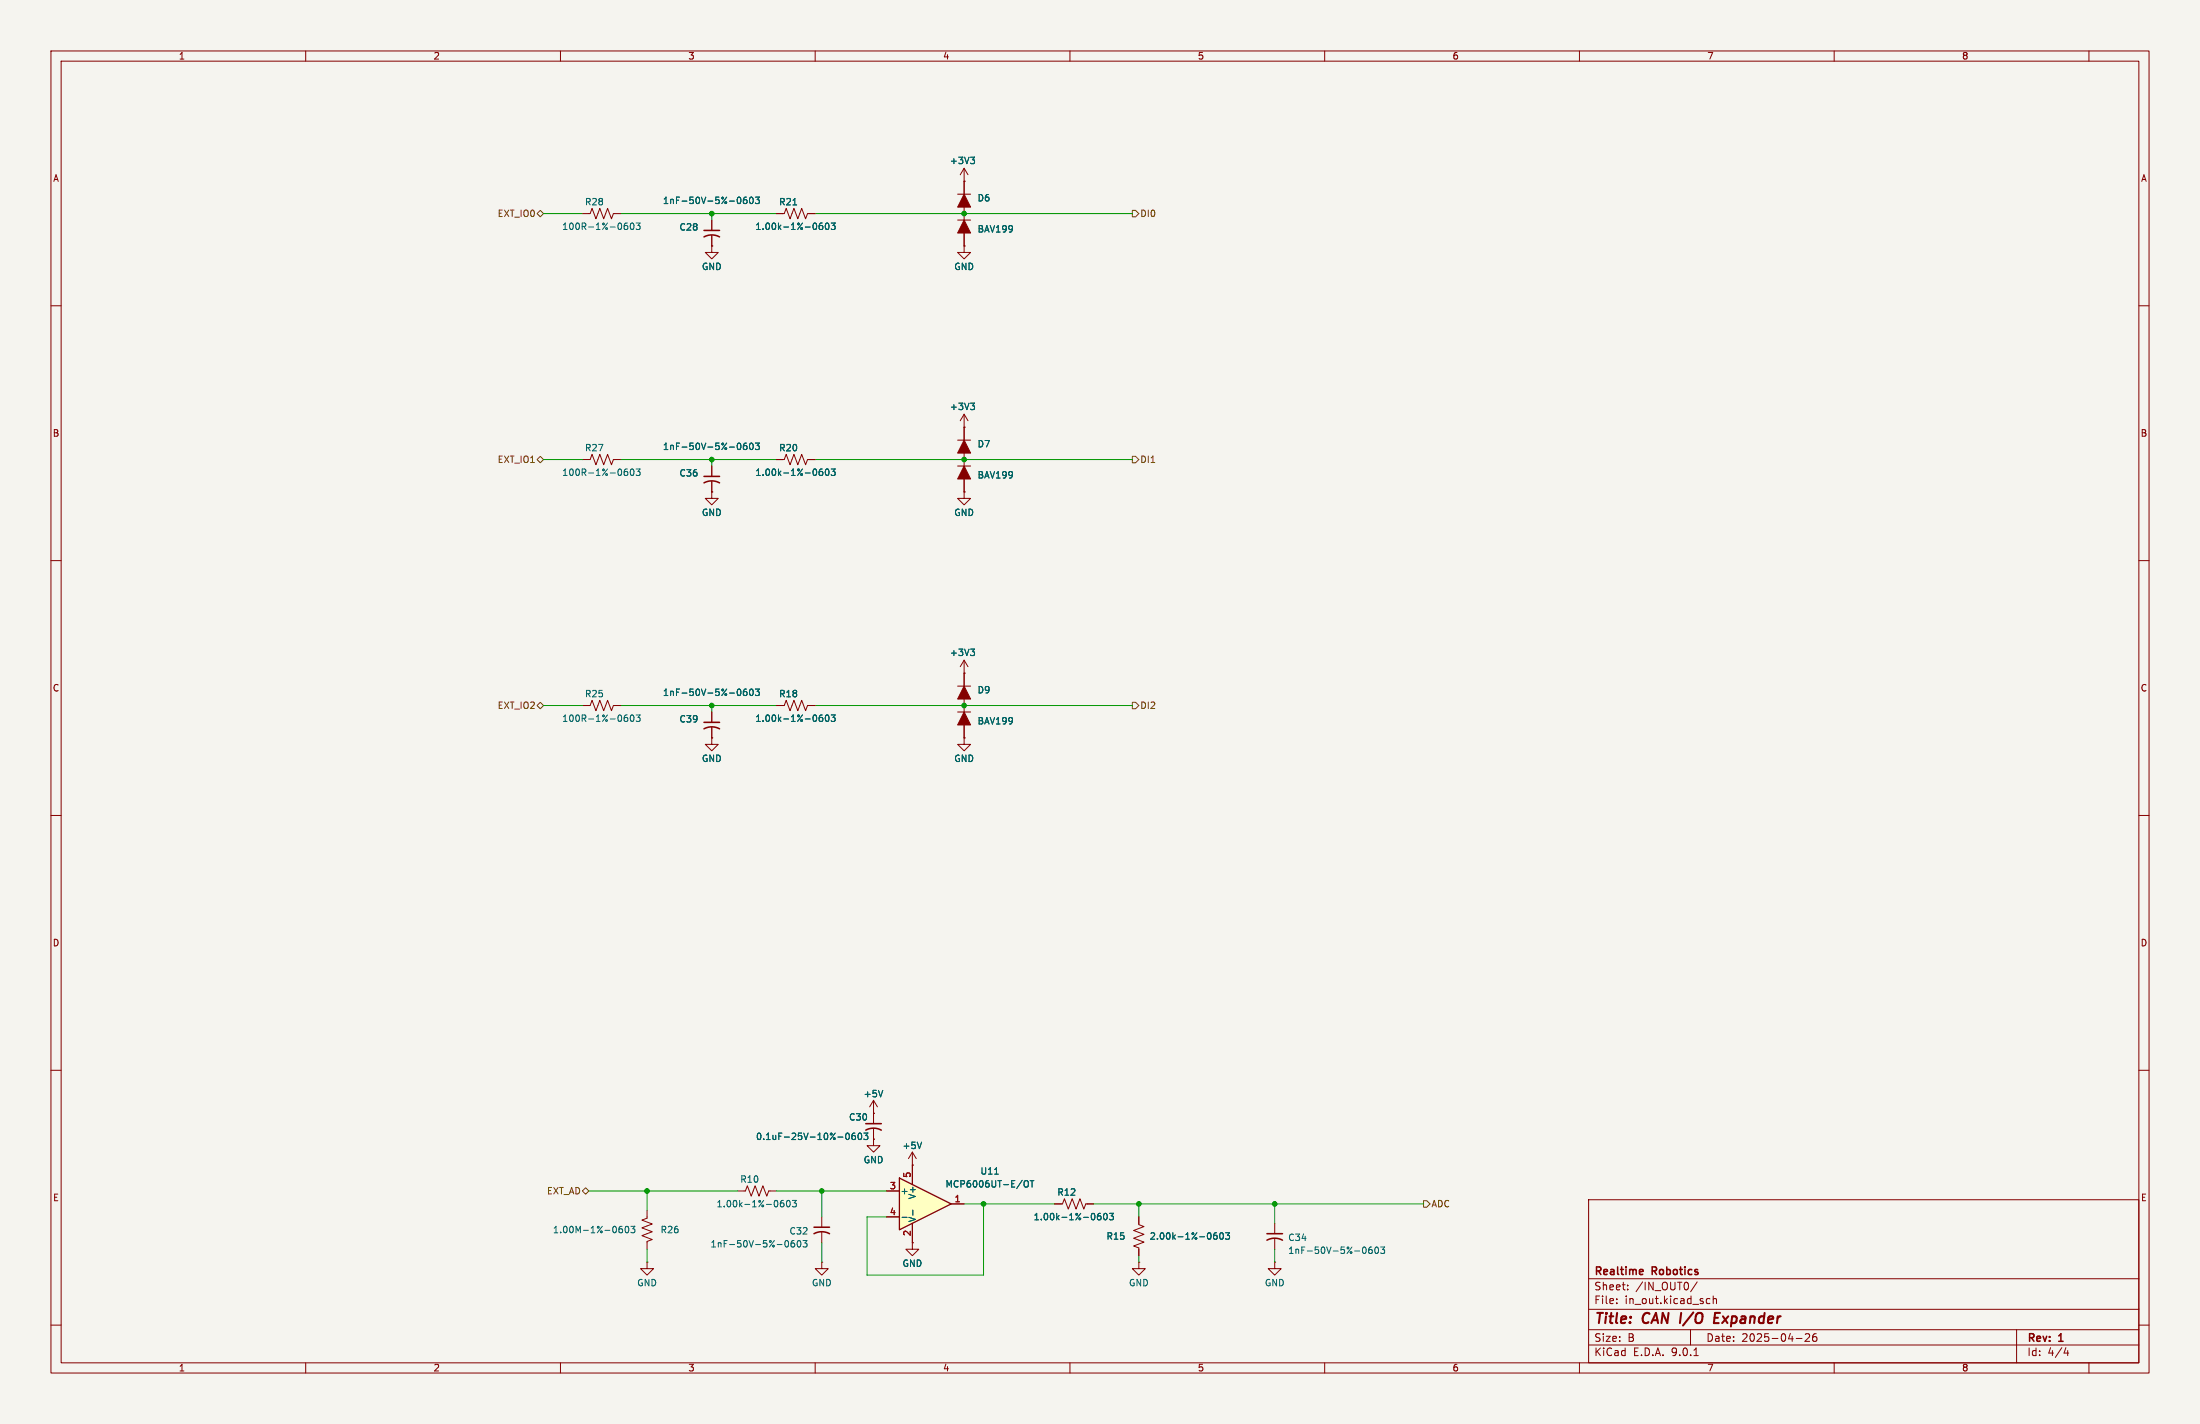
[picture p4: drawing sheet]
<svg xmlns="http://www.w3.org/2000/svg" width="432mm" height="279mm" viewBox="0 0 432 279" stroke-linecap="round" stroke-linejoin="round" font-family="sans-serif">
<path d="M0 0h431.8v279.4h-431.8z" fill="#f5f4ef" stroke="#f5f4ef" stroke-width=".2"/>
<g fill="none" stroke="#840000" stroke-width=".2">
<path d="M10 10h411.8v259.4h-411.8zM12 12h407.8v255.4h-407.8zM60 10v2M110 10v2M160 10v2M210 10v2M260 10v2M310 10v2M360 10v2M410 10v2M10 60h2M419.8 60h2"/>
<path d="M188 91.4h2.5M188 86.4h2.5M189.2 90.2h.1M189.2 83.8v2.6M189.2 88.9v2.5M189.2 94v2.5M10 110h2M419.8 110h2M10 160h2M419.8 160h2M10 210h2M419.8 210h2"/>
<path d="M127 237.5v1.5l-1 .4 2 .8-2 .7 2 .8-2 .7 2 .8-1 .4v1.5M179.1 228.6h.1M179.1 226.1l-.8 1.2M179.1 226.1l.7 1.2M179.1 226.1v2.5M207 236.2h1.5l.4-1 .8 2 .7-2 .8 2 .8-2 .7 2 .4-1h1.5M311.8 235.4h108v32h-108zM10 260h2M127 247.7v1.2h1.3l-1.3 1.3-1.3-1.3h1.3M127 247.7h.1M250.2 240v2.1M250.2 243.1v2"/>
<path d="M311.8 256.9h108M311.8 250.9h108M317.3 255.6v.2M317.3 254.9v.1M319.5 252.9v.2M319.5 252.2v.1M333.1 251.5l-1.3 1.9M335 255.6l.2 .2 .4-.1M335.6 254.9l-.4-.1-.2 .1M336.3 254.9l.2-.1 .3 .1 .1 .9M336.3 254.3v1.5M419.8 260h2"/>
<path d="M60 267.4v2M110 267.4v2M160 267.4v2M210 267.4v2M260 267.4v2M310 267.4v2M311.8 263.9h108M311.8 260.9h108M331.8 260.9v3M332.5 266h.8M352.5 262.6h1.2M354.3 261.8l.6-.1 .2 .1 .1 .3-.9 1.1h.9"/>
<path d="M356.5 261.7a.59 .59 0 0 0-.7 .6v.6l.1 .2 .4 .1 .2-.2 .1-.5-.1-.2h-.5l-.2 .2M360 267.4v2M395.8 260.9v6.5M405.5 264.4l-.4 1.1h.9M405.8 265v1M410 267.4v2"/>
</g>
<path d="M336.5 258.6h.7M337.6 257.6h-1l-.2 2h.9" fill="none" stroke="#840000" stroke-width=".4"/>
<path d="M248.7 243.3a3.2 3.2 0 0 1 3 0M248.7 242.1h3M322 249.1h.4l.1 .3-.7 .2M322.4 250l-.4 .1" fill="none" stroke="#840000" stroke-width=".3"/>
<g fill="#840000" stroke="#840000" stroke-width=".2">
<path d="M189.2 91.4l1.3 2.6h-2.5z"/>
<path d="M189.2 86.4l1.3 2.5h-2.5z"/>
</g>
<path d="M180.9 224.1l-.4 1.3M216 238.1h-.4l-.2 .3v.7l.2 .2 .5-.1v-.4l-.1-.2h-.4l-.2 .2M216.7 238.2l.2-.1a.68 .68 0 0 1 .4 .6 .68 .68 0 0 1-.4 .6l-.3-.4zM217.7 238.1h.8l-.4 .5 .4 .1v.5l-.2 .1-.6-.1M121.5 241.2l.5-.1 .2 .2-.1 .5-.4 .1-.2-.1M122.1 240.6l-.4 .1-.2 .2M122.8 240.7l.2-.1a.68 .68 0 0 1 .4 .6 .68 .68 0 0 1-.4 .7l-.3-.5zM123.8 240.6h.8l-.4 .5 .4 .1v.6l-.2 .1-.6-.1M267.7 244.7a.68 .68 0 0 1 .5 .6 .68 .68 0 0 1-.5 .6M269.2 244.7h-.3l-.2 .3-.1 .7 .3 .2 .4-.1 .1-.4-.2-.2h-.3l-.3 .2M270 244.8l.1-.1a.68 .68 0 0 1 .5 .6 .68 .68 0 0 1-.5 .6l-.3-.4zM271 244.7h.8l-.5 .5 .4 .1v.5l-.2 .1-.5-.1" fill="none" stroke="#006464" stroke-width=".2"/>
<path d="M176.5 231.1l10.2 5.1-10.2 5.1z" fill="#ffffc2"/>
<path d="M176.5 231.1l10.2 5.1-10.2 5.1z" fill="none" stroke="#840000" stroke-width=".25"/>
<g fill="none" stroke="#840000" stroke-width=".2">
<path d="M188 38.1h2.5M189.2 35.6h.1M189.2 33v5.1M189.2 33l.8 1.3M189.2 33l-.7 1.3M114.3 41.9h1.5l.4-1 .8 2 .7-2 .8 2 .8-2 .7 2 .4-1h1.5M139.7 48.3v1.2h1.3l-1.3 1.3-1.3-1.3h1.3M139.7 48.3h.1M139.7 43.2v2M139.7 46.2v2.1M152.4 41.9h1.5l.4-1 .8 2 .7-2 .8 2 .8-2 .7 2 .4-1h1.5M188 43.2h2.5"/>
<path d="M189.2 48.3v1.2h1.3l-1.3 1.3-1.2-1.3h1.2M189.2 48.3h.1M189.2 41.9h.1M189.2 40.6v2.6M189.2 45.7v2.6M114.3 90.2h1.5l.4-1 .8 2 .7-2 .8 2 .8-2 .7 2 .4-1h1.5M139.7 96.5v1.3h1.3l-1.3 1.3-1.3-1.3h1.3M139.7 96.5h.1M139.7 91.4v2.1M139.7 94.5v2M152.4 90.2h1.5l.4-1 .8 2 .7-2 .8 2 .8-2 .7 2 .4-1h1.5M189.2 83.8h.1"/>
<path d="M189.2 96.5v1.3h1.3l-1.3 1.3-1.2-1.3h1.2M189.2 96.5h.1M189.2 90.2h.1M189.2 81.3l.8 1.3M189.2 81.3l-.7 1.3M189.2 81.3v5.1M189.2 94v2.5M114.3 138.4h1.5l.4-1 .8 2 .7-2 .8 2 .8-2 .7 2 .4-1h1.5M139.7 139.7v2M152.4 138.4h1.5l.4-1 .8 2 .7-2 .8 2 .8-2 .7 2 .4-1h1.5M188 139.7h2.5M188 134.6h2.5"/>
<path d="M189.2 138.4h.1M189.2 132.1h.1M189.2 129.5v5.1M189.2 137.2v2.5M189.2 129.5l.8 1.3M189.2 129.5l-.7 1.3M139.7 144.8v1.3h1.3l-1.3 1.2-1.3-1.2h1.3M139.7 144.8h.1M139.7 142.7v2.1M189.2 144.8v1.3h1.3l-1.3 1.2-1.2-1.2h1.2M189.2 144.8h.1M189.2 142.2v2.6"/>
<path d="M171.4 218.4h.1M171.4 215.9l-.7 1.3M171.4 215.9l.8 1.3M171.4 215.9v4.6M144.8 233.7h1.5l.4-1 .7 2 .8-2 .8 2 .7-2 .8 2 .4-1h1.5M161.3 238.8v2M171.4 223.5v1.3h1.3l-1.3 1.3-1.2-1.3h1.2M171.4 223.5h.1M171.4 221.5v2M174 233.7h2.5M174 238.8h2.5M179.1 228.6h.1"/>
<path d="M179.1 228.6v3.8M186.7 236.2h2.5M207 236.2h1.3M213.4 236.2h1.2M223.5 238.8v1.5l1 .4-2 .7 2 .8-2 .8 2 .7-2 .8 1 .4v1.5M161.3 247.7v1.2h1.3l-1.3 1.3-1.3-1.3h1.3M161.3 247.7h.1M161.3 241.8v2M179.1 243.8v1.3h1.2l-1.2 1.3-1.3-1.3h1.3M179.1 243.8h.1M179.1 240v3.8M223.5 247.7v1.2h1.3l-1.3 1.3-1.3-1.3h1.3"/>
<path d="M223.5 247.7h.1M250.2 247.7v1.2h-1.3l1.3 1.3 1.3-1.3h-1.3M250.2 247.7h.1"/>
</g>
<g fill="none" stroke="#006464" stroke-width=".2">
<path d="M145 38.7a.68 .68 0 0 1 .4 .6 .68 .68 0 0 1-.4 .6M146.5 38.7h-.4l-.1 .3-.1 .7 .2 .2 .5-.1v-.4l-.1-.2h-.4l-.2 .2M147.3 38.7h.1a.68 .68 0 0 1 .5 .6 .68 .68 0 0 1-.5 .6 .84 .84 0 0 1-.1-1.2zM148.3 38.7h.7l-.4 .5 .4 .1v.5l-.2 .1-.5-.1M190.5 30.8h.8l-.4 .5M191 31.3l.3 .3v.3l-.3 .2M122.6 44.3l.4-.1 .2 .3-.1 .5h-.5M123.1 43.8l-.4 .1M123.8 43.9l.2-.1a.68 .68 0 0 1 .4 .6 .68 .68 0 0 1-.4 .6l-.3-.5zM124.9 43.8h.7l-.4 .4 .4 .2v.5l-.2 .1-.5-.1M155.6 40.2h.8M161.4 43.8h-.4l-.2 .3v.7l.2 .2 .4-.1 .1-.4-.1-.2-.4-.1-.2 .3"/>
<path d="M162.2 43.8h.1a.68 .68 0 0 1 .4 .6 .68 .68 0 0 1-.4 .6 .84 .84 0 0 1-.1-1.2zM163.1 43.8h.8l-.4 .4 .4 .2v.5l-.2 .1-.6-.1M190.5 79.1h.8l-.4 .5M191 79.6l.3 .2v.3l-.3 .3M122.6 92.6l.4-.1 .2 .2-.1 .5h-.5M123.1 92l-.4 .1M123.8 92.1l.2-.1a.68 .68 0 0 1 .4 .7 .68 .68 0 0 1-.4 .6l-.3-.5zM124.9 92h.7l-.4 .5 .4 .1v.6l-.2 .1-.5-.1M145 86.9a.68 .68 0 0 1 .4 .7 .68 .68 0 0 1-.4 .6M146.5 86.9l-.4 .1-.1 .2-.1 .8 .2 .2 .5-.1v-.4l-.1-.2-.4-.1-.2 .3M147.3 87l.1-.1a.68 .68 0 0 1 .5 .7 .68 .68 0 0 1-.5 .6 .84 .84 0 0 1-.1-1.2zM148.3 86.9h.7l-.4 .5 .4 .1v.6l-.2 .1-.5-.1"/>
<path d="M161.4 92l-.4 .1-.2 .2v.7l.2 .3 .4-.1 .1-.5-.1-.1-.4-.1-.2 .2M162.2 92.1l.1-.1a.68 .68 0 0 1 .4 .7 .68 .68 0 0 1-.4 .6 .84 .84 0 0 1-.1-1.2zM163.1 92h.8l-.4 .5 .4 .1v.6l-.2 .1-.6-.1M145 135.2a.68 .68 0 0 1 .4 .6 .68 .68 0 0 1-.4 .7M146.5 135.2l-.4 .1-.1 .2-.1 .7 .2 .3 .5-.2v-.4l-.1-.2h-.4l-.2 .2M147.3 135.3l.1-.1a.68 .68 0 0 1 .5 .6 .68 .68 0 0 1-.5 .7 .84 .84 0 0 1-.1-1.2zM148.3 135.2h.7l-.4 .5 .4 .1v.5l-.2 .2-.5-.2M190.5 127.4h.8l-.4 .4M191 127.8l.3 .3v.3l-.3 .2M122.6 140.8h.4l.2 .2-.1 .5h-.5M123.1 140.3l-.4 .1M123.8 140.4l.2-.1a.68 .68 0 0 1 .4 .6 .68 .68 0 0 1-.4 .6l-.3-.4z"/>
<path d="M124.9 140.3h.7l-.4 .5 .4 .1v.5l-.2 .1-.5-.1M161.4 140.3h-.4l-.2 .3v.7l.2 .2 .4-.1 .1-.4-.1-.2h-.4l-.2 .2M162.1 140.4l.2-.1a.68 .68 0 0 1 .4 .6 .68 .68 0 0 1-.4 .6l-.3-.4zM163.1 140.3h.8l-.4 .5 .4 .1v.5l-.2 .1-.6-.1M173.3 213.9l-.5 1.3M153.8 235.5l-.4 .1-.2 .2v.8l.2 .2 .4-.1 .1-.4-.1-.2-.4-.1-.2 .3M154.5 235.6l.2-.1a.68 .68 0 0 1 .4 .7 .68 .68 0 0 1-.4 .6 .84 .84 0 0 1-.2-1.2zM155.5 235.5h.8l-.4 .5 .3 .1v.6l-.1 .1-.6-.1M166.2 222.4l.1-.1a.68 .68 0 0 1 .4 .7 .68 .68 0 0 1-.4 .6 .84 .84 0 0 1-.1-1.2zM167.8 222.3l-.4 .1-.1 .2-.1 .7 .2 .3 .5-.1v-.5l-.1-.1-.4-.1-.2 .2M168.5 222.4l.2-.1a.68 .68 0 0 1 .4 .7 .68 .68 0 0 1-.4 .6l-.3-.5zM169.5 222.3h.8l-.4 .5 .4 .1v.6l-.2 .1-.6-.1"/>
<path d="M177.1 238.9h.9M179.2 237.4v1M180.9 224.1l-.4 1.3M195.2 230.4h.7M201 232.1a.42 .42 0 0 1 .4-.5 .42 .42 0 0 1 .4 .5v.4a.42 .42 0 0 1-.4 .4 .42 .42 0 0 1-.4-.4M202.2 231.6h.7M202.6 231.6v1.3M216 238.1h-.4l-.2 .3v.7l.2 .2 .5-.1v-.4l-.1-.2h-.4l-.2 .2M216.7 238.2l.2-.1a.68 .68 0 0 1 .4 .6 .68 .68 0 0 1-.4 .6l-.3-.4zM217.7 238.1h.8l-.4 .5 .4 .1v.5l-.2 .1-.6-.1M154.3 243.4a.68 .68 0 0 1 .5 .6 .68 .68 0 0 1-.5 .7M155.9 243.4l-.4 .1-.2 .2v.7l.2 .3 .4-.1 .1-.5-.1-.2h-.4l-.2 .2"/>
<path d="M156.6 243.5l.2-.1a.68 .68 0 0 1 .4 .6 .68 .68 0 0 1-.4 .7l-.3-.5zM157.6 243.4h.8l-.4 .5 .3 .1v.6l-.1 .1-.6-.1M238.8 241.9h-.4l-.2 .3v.7l.2 .2 .4-.1 .1-.4-.1-.2h-.4l-.2 .2M239.5 242l.2-.1a.68 .68 0 0 1 .4 .6 .68 .68 0 0 1-.4 .6l-.3-.4zM240.5 241.9h.8l-.4 .5 .4 .1v.5l-.2 .1-.6-.1"/>
</g>
<path d="M138.2 46.5a3.2 3.2 0 0 1 3 0M138.2 45.2h3M138.2 94.7a3.2 3.2 0 0 1 3 0M138.2 93.5h3M138.2 143a3.2 3.2 0 0 1 3 0M138.2 141.7h3M169.9 221.7a3.2 3.2 0 0 1 3.1 0M169.9 220.5h3.1M159.8 242.1a3.2 3.2 0 0 1 3 0M159.8 240.8h3" fill="none" stroke="#840000" stroke-width=".3"/>
<g fill="#840000" stroke="#840000" stroke-width=".2">
<path d="M189.2 43.2l1.3 2.5h-2.5z"/>
<path d="M189.2 38.1l1.3 2.5h-2.5z"/>
<path d="M189.2 139.7l1.3 2.5h-2.5z"/>
<path d="M189.2 134.6l1.3 2.6h-2.5z"/>
</g>
<path d="M105.4 41.9l.6-.6 .7 .6-.7 .6zM222.2 41.3h.7l.6 .6-.6 .6h-.7zM106 89.5l.7 .7-.7 .6-.6-.6zM222.2 89.5h.7l.6 .7-.6 .6h-.7zM105.4 138.4l.6-.6 .7 .6-.7 .7zM222.2 137.8h.7l.6 .6-.6 .7h-.7zM114.3 233.7l.6-.7 .7 .7-.7 .6zM279.4 235.6h.6l.7 .6-.7 .7h-.6z" fill="none" stroke="#725600" stroke-width=".2"/>
<g fill="none" stroke="#009600" stroke-width=".2">
<path d="M106.7 41.9h7.6M121.9 41.9h30.5M139.7 41.9v1.3M160 41.9h62.2M106.7 90.2h7.6M121.9 90.2h30.5M139.7 90.2v1.2M160 90.2h62.2M106.7 138.4h7.6M121.9 138.4h30.5M139.7 138.4v1.3M160 138.4h62.2"/>
<path d="M115.6 233.7h29.2M127 233.7v3.8M152.4 233.7h21.6M161.3 233.7v5.1M189.2 236.2h17.8M193 236.2v14h-22.8v-11.4h3.8M214.6 236.2h64.8M223.5 236.2v2.6M250.2 236.2v3.8M127 245.1v2.6M161.3 243.8v3.9M223.5 246.4v1.3"/>
<path d="M250.2 245.1v2.6"/>
</g>
<g fill="#009600" stroke="#009600" stroke-width=".2">
<circle cx="223.5" cy="236.2" r=".46"/>
<circle cx="161.3" cy="233.7" r=".46"/>
<circle cx="127" cy="233.7" r=".46"/>
<circle cx="250.2" cy="236.2" r=".46"/>
<circle cx="193" cy="236.2" r=".46"/>
<circle cx="139.7" cy="90.2" r=".46"/>
<circle cx="139.7" cy="41.9" r=".46"/>
<circle cx="189.2" cy="138.4" r=".46"/>
<circle cx="189.2" cy="90.2" r=".46"/>
<circle cx="139.7" cy="138.4" r=".46"/>
<circle cx="189.2" cy="41.9" r=".46"/>
</g>
<g font-size="2.8" fill="#840000">
<text x="312.8" y="260.3">Title:</text>
<text x="322.5" y="260.3">CAN I/O</text>
<text x="338.1" y="260.3">Expander</text>
</g>
<g font-size="2.1" fill="#840000">
<text x="312.8" y="250.6">Realtime</text>
<text x="324.3" y="250.6">Robotics</text>
<text x="312.8" y="256.1">File:</text>
<text x="312.8" y="253.4">Sheet:</text>
<text x="318.9" y="256.1">in_out.kicad_sch</text>
<text x="321" y="253.4">/IN_OUT0/</text>
<text x="312.8" y="263.5">Size:</text>
<text x="319.5" y="263.5">B</text>
<text x="334.8" y="263.5">Date:</text>
<text x="341.8" y="263.5">2025-04-26</text>
<text x="397.8" y="263.7">Rev:</text>
<text x="404.2" y="263.7">1</text>
<text x="312.8" y="266.3">KiCad</text>
<text x="320.5" y="266.3">E.D.A.</text>
<text x="328.1" y="266.3">9.0.1</text>
<text x="397.8" y="266.3">Id:</text>
<text x="401.9" y="266.3">4/4</text>
</g>
<g font-size="1.8" fill="#840000">
<text x="35" y="11.9">1</text>
<text x="85" y="11.9">2</text>
<text x="135" y="11.9">3</text>
<text x="185" y="11.9">4</text>
<text x="235" y="11.9">5</text>
<text x="285" y="11.9">6</text>
<text x="335" y="11.9">7</text>
<text x="385" y="11.9">8</text>
<text x="10.3" y="35.9">A</text>
<text x="420.1" y="35.9">A</text>
<text x="10.3" y="85.9">B</text>
<text x="420.1" y="85.9">B</text>
<text x="10.3" y="135.9">C</text>
<text x="420.1" y="135.9">C</text>
<text x="10.3" y="185.9">D</text>
<text x="420.1" y="185.9">D</text>
<text x="10.3" y="235.9">E</text>
<text x="420.1" y="235.9">E</text>
<text x="35" y="269.3">1</text>
<text x="85" y="269.3">2</text>
<text x="135" y="269.3">3</text>
<text x="185" y="269.3">4</text>
<text x="235" y="269.3">5</text>
<text x="285" y="269.3">6</text>
<text x="335" y="269.3">7</text>
<text x="385" y="269.3">8</text>
</g>
<g font-size="1.8" fill="#006464">
<text x="186.3" y="32.4">+3V3</text>
<text x="114.7" y="40.5">R28</text>
<text x="130" y="40.2">1nF-50V-5%-0603</text>
<text x="152.8" y="40.5">R21</text>
<text x="191.8" y="39.7">D6</text>
<text x="110.2" y="45.3">100R-1%-0603</text>
<text x="133.3" y="45.4">C28</text>
<text x="148.2" y="45.3">1.00k-1%-0603</text>
<text x="191.8" y="45.8">BAV199</text>
<text x="137.7" y="53.2">GND</text>
<text x="187.2" y="53.2">GND</text>
<text x="186.3" y="80.7">+3V3</text>
<text x="114.7" y="88.7">R27</text>
<text x="130" y="88.5">1nF-50V-5%-0603</text>
<text x="152.8" y="88.7">R20</text>
<text x="191.8" y="88">D7</text>
<text x="110.2" y="93.6">100R-1%-0603</text>
<text x="133.3" y="93.7">C36</text>
<text x="148.2" y="93.6">1.00k-1%-0603</text>
<text x="191.8" y="94.1">BAV199</text>
<text x="137.7" y="101.4">GND</text>
<text x="187.2" y="101.4">GND</text>
<text x="186.3" y="128.9">+3V3</text>
<text x="114.7" y="137">R25</text>
<text x="130" y="136.8">1nF-50V-5%-0603</text>
<text x="152.8" y="137">R18</text>
<text x="191.8" y="136.2">D9</text>
<text x="110.2" y="141.8">100R-1%-0603</text>
<text x="133.3" y="142">C39</text>
<text x="148.2" y="141.8">1.00k-1%-0603</text>
<text x="191.8" y="142.3">BAV199</text>
<text x="137.7" y="149.7">GND</text>
<text x="187.2" y="149.7">GND</text>
<text x="169.4" y="215.5">+5V</text>
<text x="166.5" y="220.1">C30</text>
<text x="148.3" y="223.9">0.1uF-25V-10%-0603</text>
<text x="177" y="225.7">+5V</text>
<text x="145.2" y="232.3">R10</text>
<text x="169.4" y="228.4">GND</text>
<text x="185.5" y="233.2">MCP6006UT-E/OT</text>
<text x="192.3" y="230.7">U11</text>
<text x="140.5" y="237.1">1.00k-1%-0603</text>
<text x="176.7" y="234.5">+</text>
<text x="179.9" y="239.9" transform="rotate(-90 179.9 239.9)">V-</text>
<text x="179.9" y="235.4" transform="rotate(-90 179.9 235.4)">V+</text>
<text x="202.8" y="239.6">1.00k-1%-0603</text>
<text x="207.4" y="234.8">R12</text>
<text x="108.4" y="242.2">1.00M-1%-0603</text>
<text x="129.5" y="242.2">R26</text>
<text x="139.4" y="245">1nF-50V-5%-0603</text>
<text x="154.8" y="242.4">C32</text>
<text x="217.1" y="243.4">R15</text>
<text x="225.6" y="243.4">2.00k-1%-0603</text>
<text x="252.7" y="243.7">C34</text>
<text x="177" y="248.8">GND</text>
<text x="252.7" y="246.2">1nF-50V-5%-0603</text>
<text x="125" y="252.6">GND</text>
<text x="159.3" y="252.6">GND</text>
<text x="221.5" y="252.6">GND</text>
<text x="248.2" y="252.6">GND</text>
</g>
<g font-size="1.8" fill="#725600">
<text x="97.6" y="42.8">EXT_IO0</text>
<text x="223.7" y="42.8">DI0</text>
<text x="97.6" y="91">EXT_IO1</text>
<text x="223.7" y="91">DI1</text>
<text x="97.6" y="139.3">EXT_IO2</text>
<text x="223.7" y="139.3">DI2</text>
<text x="107.3" y="234.5">EXT_AD</text>
<text x="280.9" y="237.1">ADC</text>
</g>
<g font-size="1.8" fill="#a90000">
<text x="174.6" y="233.4">3</text>
<text x="178.8" y="231.2" transform="rotate(-90 178.8 231.2)">5</text>
<text x="174.6" y="238.5">4</text>
<text x="187.3" y="236">1</text>
<text x="178.8" y="242.6" transform="rotate(-90 178.8 242.6)">2</text>
</g>
</svg>
